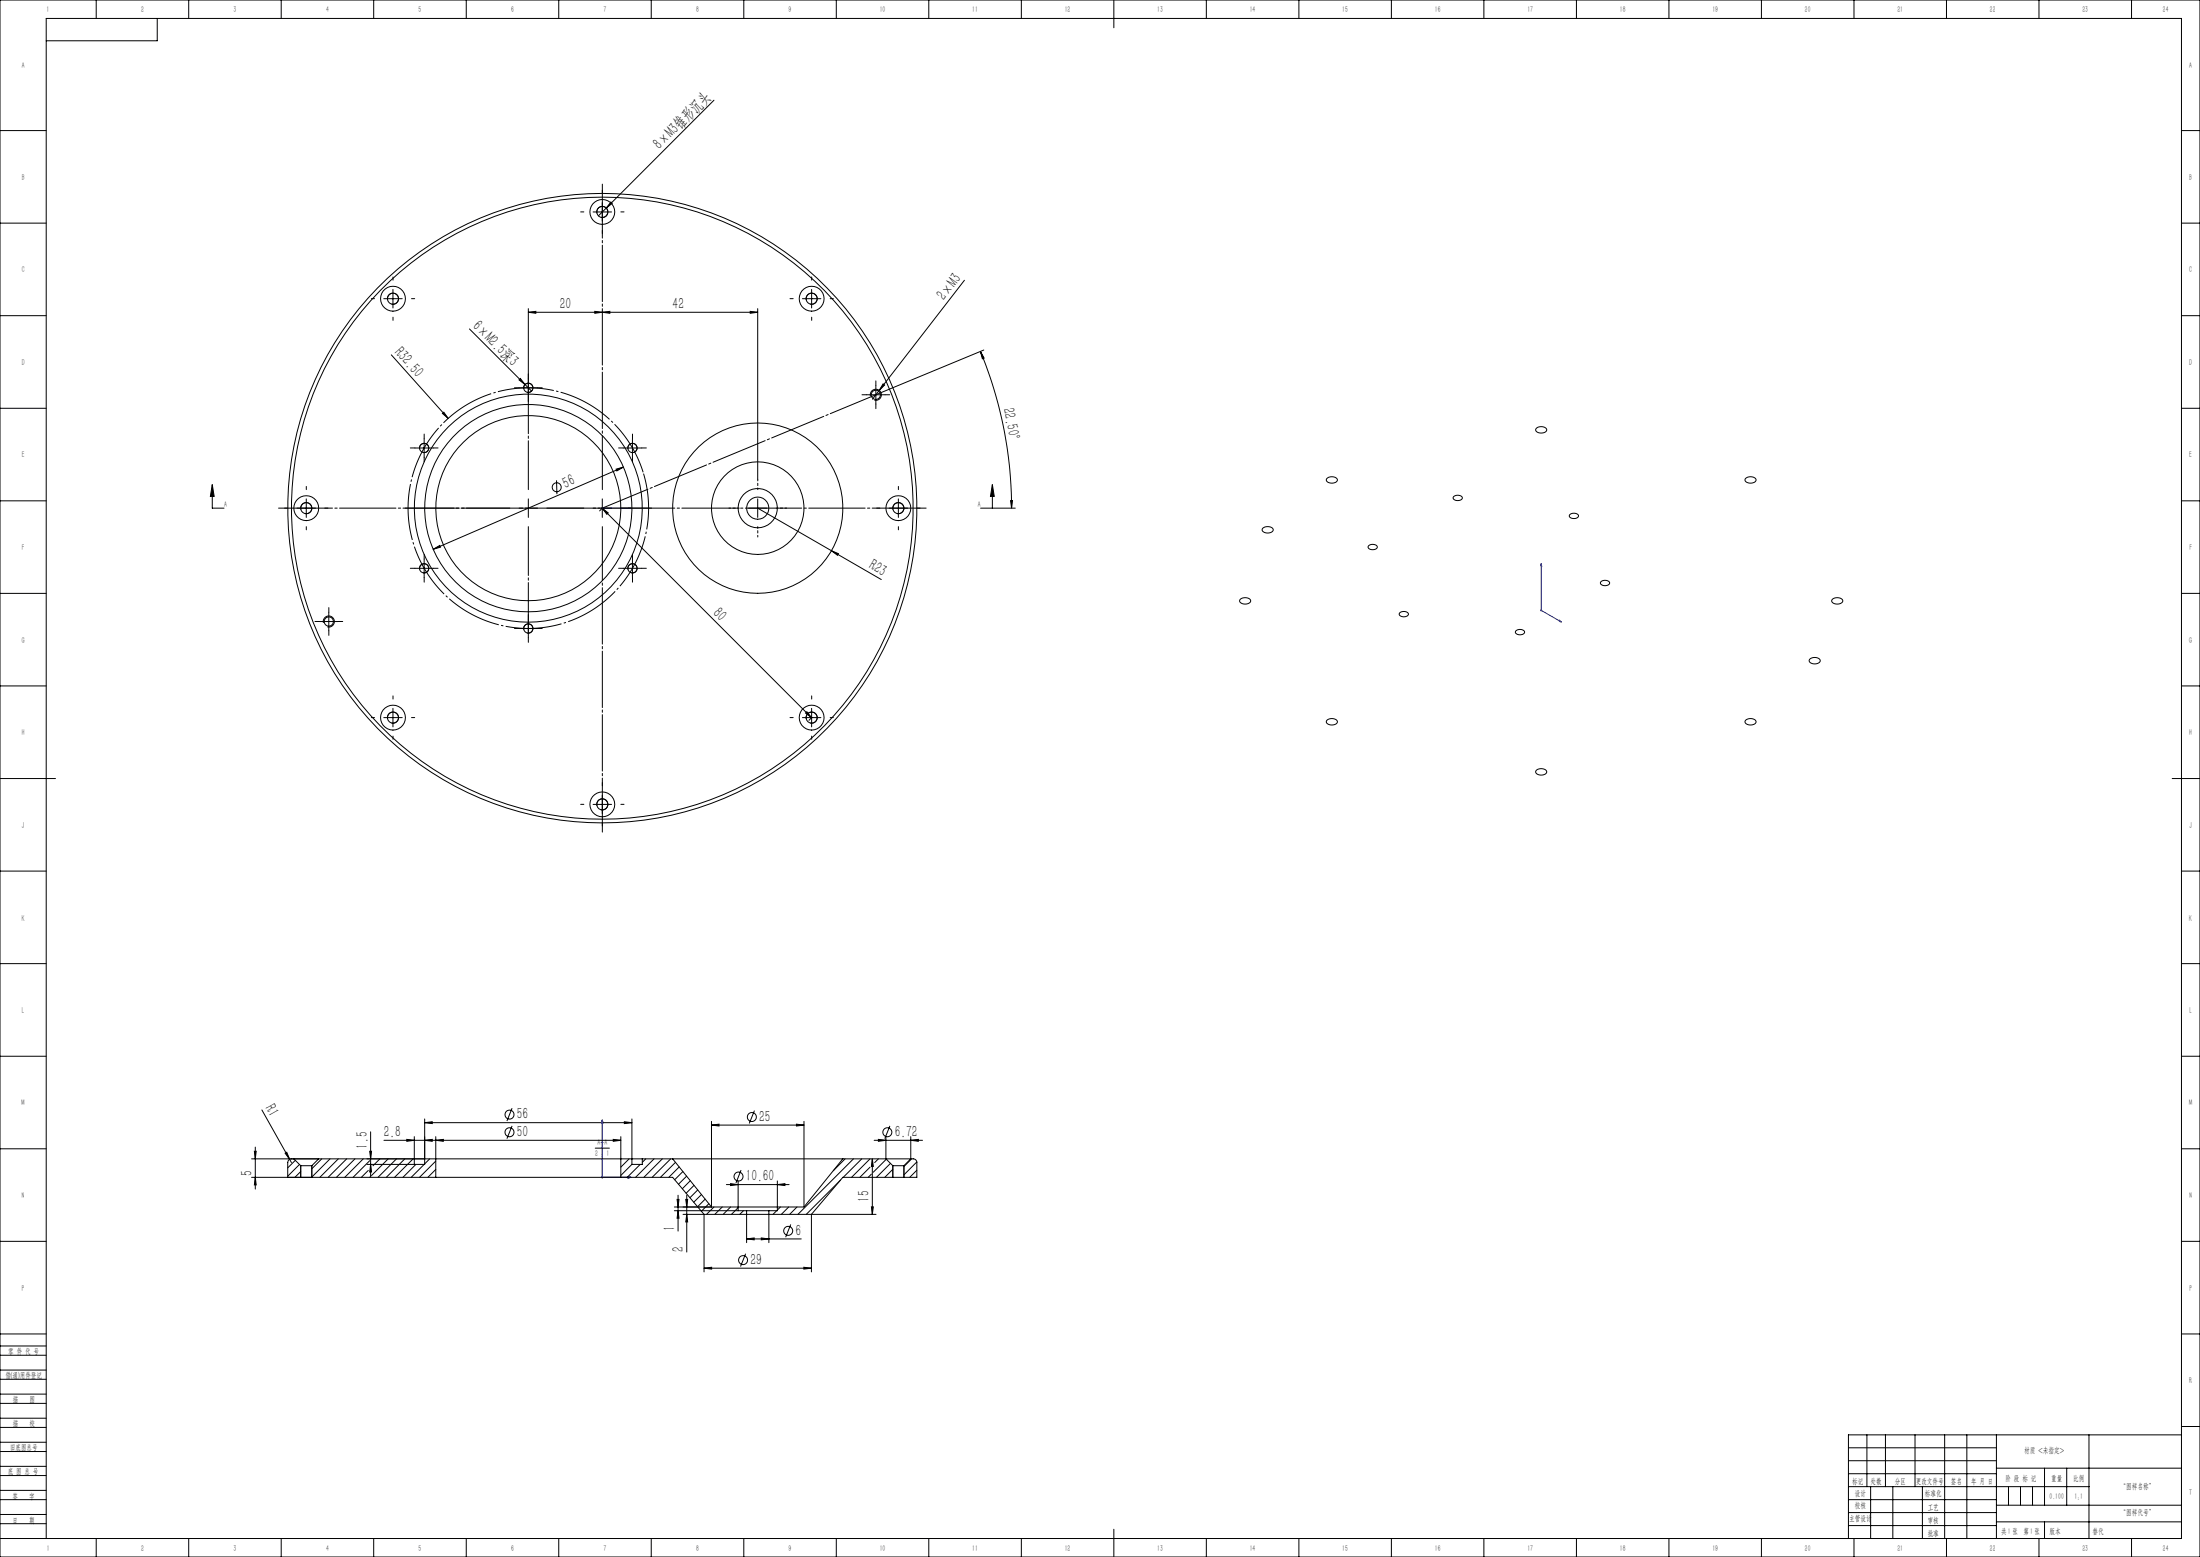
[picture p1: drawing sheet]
<svg xmlns="http://www.w3.org/2000/svg" width="1189mm" height="841mm" viewBox="0 0 1189 841" stroke-linecap="round" stroke-linejoin="round" font-family="sans-serif">
<g fill="none" stroke="#000" stroke-width=".54">
<path d="M0 0h1189v841h-1189zM52 0v10M85 10v12h-60M102 0v10M152 0v10M202 0v10M252 0v10M302 0v10M352 0v10M402 0v10M452 0v10M502 0v10"/>
<path d="M552 0v10M602 0v15M652 0v10M702 0v10M752 0v10M802 0v10M852 0v10M902 0v10M952 0v10M1002 0v10M1052 0v10M1102 0v10"/>
<path d="M1152 0v10M386 54l-58 58M0 71h25M1179 71h10M321 114h10M323 115a3 3 0 0 1 2-4 3 3 0 0 1 4 4 3 3 0 0 1-4 2M326 109v10M328 112l-5 5M330 109l1 1-3 2zM0 121h25M1179 121h10M212 156v10"/>
<path d="M439 156v10M521 151l-49 65M0 171h25M207 161h10M209 162a3 3 0 0 1 3-4 3 3 0 0 1 3 4 3 3 0 0 1-3 2M254 178l30 30M286 169l4-1v1zM286 169h124M286 167v47M321 168l5 1h-5zM326 169l4-1v1zM405 168l5 1h-5z"/>
<path d="M410 167v92M434 161h10M436 162a3 3 0 0 1 2-4 3 3 0 0 1 4 4 3 3 0 0 1-4 2M1179 171h10M211 192l31 34M530 190l2 3-1 1zM530 190a220 220 0 0 1 17 84M532 189l-59 24M280 205l1-1 3 4zM281 209h10M283 210a2.5 2.5 0 0 1 2-3 2.5 2.5 0 0 1 3 3 2.5 2.5 0 0 1-3 2M284 208l3 3"/>
<path d="M468 213h10M470 214a3 3 0 0 1 3-4 3 3 0 0 1 3 4 3 3 0 0 1-3 2M473 208v10M477 207l1 1-3 3zM0 221h25M229 237v10M239 223h1l2 3zM342 237v10M830 231l2-1 3 1a1.7 1.7 0 0 1 1 2 1.7 1.7 0 0 1-3 1h-2a1.4 1.4 0 0 1-1-1 1.4 1.4 0 0 1 0-2zM1179 221h10M224 242h10M227 243a2.5 2.5 0 0 1 2-4 2.5 2.5 0 0 1 3 3 2.5 2.5 0 0 1-3 2"/>
<path d="M301 259v8M333 253l4-1-4 2zM337 242h10M337 252l-103 45M339 243a2.5 2.5 0 0 1 3-3 2.5 2.5 0 0 1 2 2 2.5 2.5 0 0 1-3 2M717 258h2h3a1.6 1.6 0 0 1 1 2 1.6 1.6 0 0 1-3 1h-2a1.6 1.6 0 0 1-1-3zM944 258h1h3a1.6 1.6 0 0 1 1 2 1.6 1.6 0 0 1-2 1h-3a1.4 1.4 0 0 1-1-1 1.4 1.4 0 0 1 1-2zM0 271h25M115 262l1 6h-2zM115 262v12h6M161 274h10M163 275a3 3 0 0 1 2-4 3 3 0 0 1 4 4 3 3 0 0 1-4 2"/>
<path d="M166 269v10M281 274h10M286 269v10M321 274h10M325 275l4 2-1 1zM325 275l114 113M326 274l-2 2M326 269v10M405 274h10M410 269v10M410 274l66 39M481 274h10"/>
<path d="M483 275a3 3 0 0 1 2-4 3 3 0 0 1 4 4 3 3 0 0 1-4 2M486 269v10M530 274h19M536 262l1 6h-2zM536 262v12M546 270h1v4zM786 268h1h2a1.5 1.5 0 0 1 1 2 1.5 1.5 0 0 1-2 0h-2a1.1 1.1 0 0 1-1-1 1.1 1.1 0 0 1 1-1zM849 278l1-1h2a1.4 1.4 0 0 1 1 2 1.4 1.4 0 0 1-2 1h-2a1.1 1.1 0 0 1-1-1 1.1 1.1 0 0 1 1-1zM1179 271h10M234 297l4-2v1zM449 297l4 2v1zM683 285l2-1 2 1a1.7 1.7 0 0 1 1 2 1.7 1.7 0 0 1-3 1l-2-1a1.3 1.3 0 0 1-1 0 1.3 1.3 0 0 1 1-2z"/>
<path d="M740 295l2-1 2 1a1.8 1.8 0 0 1-1 2 1.8 1.8 0 0 1-2 0l-1-1zM224 307h10M227 308a2.5 2.5 0 0 1 2-4 2.5 2.5 0 0 1 3 3 2.5 2.5 0 0 1-3 2M229 302v10M337 307h10M339 308a2.5 2.5 0 0 1 3-4 2.5 2.5 0 0 1 2 3 2.5 2.5 0 0 1-3 2M342 302v10M865 314l2-1 2 1a1.4 1.4 0 0 1 1 2 1.4 1.4 0 0 1-2 0h-2a1.2 1.2 0 0 1-1-1 1.2 1.2 0 0 1 0-1zM0 321h25M173 336h10M175 336a3 3 0 0 1 2-3 3 3 0 0 1 4 3 3 3 0 0 1-4 3M178 331v10"/>
<path d="M281 339h10M286 334v10M670 324l3-1h2a1.7 1.7 0 0 1 1 3 1.7 1.7 0 0 1-3 0h-2a1.3 1.3 0 0 1-1-2zM757 331l1-1 2 1a1.4 1.4 0 0 1 1 2 1.4 1.4 0 0 1-2 0h-2a1.1 1.1 0 0 1-1-1 1.1 1.1 0 0 1 1-1zM990 324l3-1h2a1.7 1.7 0 0 1 1 3 1.7 1.7 0 0 1-3 0h-2a1.3 1.3 0 0 1-1-1 1.3 1.3 0 0 1 0-1zM1179 321h10M283 340a2.5 2.5 0 0 1 2-3 2.5 2.5 0 0 1 3 3 2.5 2.5 0 0 1-3 2M819 341l2-1h2a1.5 1.5 0 0 1 1 2 1.5 1.5 0 0 1-2 1h-2a1.1 1.1 0 0 1-1-1 1.1 1.1 0 0 1 0-1zM978 356l2-1h3a1.7 1.7 0 0 1 1 3 1.7 1.7 0 0 1-3 1l-2-1a1.3 1.3 0 0 1-1-2zM0 371h25M1179 371h10M207 388h10"/>
<path d="M209 388a3 3 0 0 1 3-3 3 3 0 0 1 3 3 3 3 0 0 1-3 3M212 383v10M434 388h10M435 385l1-1 3 4zM436 388a3 3 0 0 1 2-3 3 3 0 0 1 4 3 3 3 0 0 1-4 3M439 388l-2 1M439 383v10M717 389l2-1 3 1a1.6 1.6 0 0 1 1 2 1.6 1.6 0 0 1-3 1l-2-1a1.4 1.4 0 0 1-1-2zM943 389l3-1 2 1a1.6 1.6 0 0 1 1 2 1.6 1.6 0 0 1-2 1l-3-1a1.4 1.4 0 0 1-1-2zM831 416l2-1 2 1a1.7 1.7 0 0 1 1 2 1.7 1.7 0 0 1-3 1l-2-1a1.4 1.4 0 0 1-1-1 1.4 1.4 0 0 1 1-1zM0 421h30M321 434h10"/>
<path d="M323 435a3 3 0 0 1 2-4 3 3 0 0 1 4 4 3 3 0 0 1-4 2M326 429v10M1174 421h15M0 471h25M1179 471h10M0 521h25M1179 521h10M0 571h25M1179 571h10M142 600l16 28M277 599l-3 7M408 600l-3 7"/>
<path d="M138 620v22M200 611v24M208 616h128M220 615l4 1h-4zM224 614v12M230 616l4-1v1zM230 606h4v1zM230 604v22h-32M230 606h112M236 616l4-1v1zM236 614v12M277 608l-3 7"/>
<path d="M331 615l5 1h-5zM336 614v12M337 606h5l-5 1zM342 604v22M385 608l4-1v1zM385 606v46h-21M385 608h50M430 607l5 1h-5zM435 606v46M472 616h27M475 615l4 1h-4zM479 614v12"/>
<path d="M481 608l-3 7M492 616l4-1v1zM492 614v12M0 621h25M136 626h36M137 622h1v4zM138 636v4h-1zM154 623l1-1 2 4zM163 630v6M169 630v6h-33M198 629h26M200 622h1l-1 4z"/>
<path d="M200 629l1 4h-1zM322 620h7M393 640h33M395 639l4 1h-4zM399 638v14M401 632l-3 7M420 640l4-1v1zM420 638v14M471 626v30M471 626l1 4h-1zM483 630v6M489 630v6"/>
<path d="M1179 621h10M364 654h35M366 648h1l-1 4zM366 654l1 4h-1zM366 646v19M369 656h12v31M371 648h1l-1 4zM371 656l1 4h-1zM371 646v30M404 656v15M416 656v15M471 652h1l-1 4z"/>
<path d="M473 656h-34v31M0 671h25M403 677l-3 7M404 669h4v1zM404 669h29M411 669h5l-5 1zM427 661l-2 7M1179 671h10M381 685h4zM381 685h58M434 685h5h-5zM0 732h25"/>
<path d="M0 727h25M0 721h25M1179 721h10M0 745h25M0 740h25M0 758h25M0 753h25M0 771h25M0 766h25M0 779h25M1009 775v28M1019 775v28"/>
<path d="M1035 775v28M1051 775v56M1063 775v56M1079 775v56M1129 775v56M1179 771h10M1179 775h-180v56M0 784h25M0 797h25M0 792h25M999 782h80M999 789h80"/>
<path d="M999 796h80M1079 793h100M1105 793v20M1117 793v20M0 810h25M0 805h25M0 818h25M999 810h80M999 803h130M999 817h80M1011 803v28M1023 803v28"/>
<path d="M1039 803v28M1079 813h100M1085 803v10M1092 803v10M1098 803v10M0 823h25M0 831h1179v-821h-1154v821M52 831v10M102 831v10M152 831v10M202 831v10M252 831v10"/>
<path d="M302 831v10M352 831v10M402 831v10M452 831v10M502 831v10M552 831v10M602 826v15M652 831v10M702 831v10M752 831v10M802 831v10M852 831v10"/>
<path d="M902 831v10M952 831v10M999 824h80M1002 831v10M1052 831v10M1079 822h100M1102 831v10M1105 822v9M1152 831v10"/>
<circle cx="301" cy="263" r="2.4"/>
<circle cx="275" cy="612" r="2.4"/>
<circle cx="275" cy="602" r="2.4"/>
<circle cx="406" cy="603" r="2.4"/>
<circle cx="480" cy="612" r="2.4"/>
<circle cx="399" cy="635" r="2.4"/>
<circle cx="426" cy="665" r="2.4"/>
<circle cx="402" cy="681" r="2.4"/>
</g>
<path d="M348 255a65 65 0 0 0-109-26 65 65 0 0 0 30 108 65 65 0 0 0 80-78l-1-4" fill="none" stroke="#000" stroke-width=".54" stroke-dasharray="30.5 1.3 1.3 1.3" stroke-dashoffset="-.4" stroke-linecap="butt"/>
<path d="M325 274h1zM326 274h.1M326 274h15M341 274h-2h2M833 304v2zM833 304v26l11 6M843 335l1 1h-1zM326 605v2h-1zM326 605v31h15M339 636h2h-2z" fill="none" stroke="#00f" stroke-width=".54"/>
<path d="M325 274h1M325 274l1 1M326 274v1M326 274l-1 1M832 330h1M833 329v1M325 636h1M326 635v1M326 636h-1" fill="none" stroke="#808080" stroke-width=".54"/>
<path d="M326 274l147-61" fill="none" stroke="#000" stroke-width=".54" stroke-dasharray="30.5 1.3 1.3 1.3" stroke-dashoffset="3.8"/>
<path d="M316 274h-165M326 264v-165M336 274h165M326 284v165" fill="none" stroke="#000" stroke-width=".54" stroke-dasharray="30.5 1.3 1.3 1.3" stroke-dashoffset="1.3"/>
<g fill="none" stroke="#000" stroke-width=".54" stroke-dasharray="30.5 1.3 1.3 1.3">
<path d="M316 114h-2M326 104v-1M336 114h1M326 124v2M212 151v-1M439 151v-1M202 161h-1M212 171v2M222 161h2M429 161h-2M439 171v2M449 161h1"/>
<path d="M281 209h-3M286 204v-2M286 214v3M291 209h2M468 213h-2M473 208v-2M473 218v3M478 213h3M229 237v-3M342 237v-3M224 242h-2M229 247v2"/>
<path d="M234 242h3M337 242h-3M342 247v2M347 242h2M156 274h-2M166 264v-1M176 274h1M476 274h-2M486 264v-1M496 274h1M166 284v2M486 284v2"/>
<path d="M224 307h-2M229 302v-3M229 312v2M234 307h3M337 307h-3M342 302v-3M342 312v2M347 307h2M173 336h-3M178 331v-3M183 336h2M281 339h-3"/>
<path d="M286 334v-2M291 339h2M178 341v2M286 344v3M212 378v-2M439 378v-2M202 388h-1M212 398v1M222 388h2M429 388h-2M439 398v1M449 388h1"/>
<path d="M316 434h-2M326 424v-1M336 434h1M326 444v2"/>
</g>
<path d="M276 274h-57M286 264v-56M296 274h56M286 284v57" fill="none" stroke="#000" stroke-width=".54" stroke-dasharray="30.5 1.3 1.3 1.3" stroke-dashoffset="4.1"/>
<path d="M400 274h-6M410 264v-5M420 274h5M410 284v6" fill="none" stroke="#000" stroke-width=".54" stroke-dasharray="30.5 1.3 1.3 1.3" stroke-dashoffset="29.6"/>
<g fill="#000">
<path d="M239 223h1l2 3z"/>
<path d="M536 262l1 6h-2zM115 262l1 6h-2z"/>
<path d="M546 270h1v4zM530 190l2 3-1 1z"/>
</g>
<g fill="#00f">
<path d="M339 274h2zM325 274h1z"/>
<path d="M339 636h2h-2zM326 605v2h-1zM339 636h2h-2zM326 605v2h-1zM843 335l1 1h-1zM833 304v2z"/>
</g>
<g fill="#000">
<path d="M330 109l1 1-3 2zM280 205l1-1 3 4zM477 207l1 1-3 3zM449 297l4 2v1zM154 623l1-1 2 4z"/>
<path d="M405 168l5 1h-5zM326 169l4-1v1zM321 168l5 1h-5zM286 169l4-1v1zM337 606h5l-5 1zM230 606h4v1z"/>
<path d="M234 297l4-1v-1zM333 253v1l4-2z"/>
<path d="M435 385l1-1 3 4zM325 275l4 2-1 1z"/>
<path d="M385 608l4-1v1zM430 607l5 1h-5zM395 639l4 1h-4zM420 640l4-1v1zM404 669h4v1zM411 669h5l-5 1zM475 615l4 1h-4zM492 616l4-1v1zM236 616l4-1v1zM331 615l5 1h-5zM220 615l4 1h-4zM230 616l4-1v1z"/>
<path d="M137 622h1v4zM138 636v4h-1zM371 648h1l-1 4zM371 656l1 4h-1z"/>
<path d="M200 629l1 4h-1zM200 622h1l-1 4zM366 654l1 4h-1zM366 648h1l-1 4z"/>
<path d="M471 626l1 4h-1zM471 652h1l-1 4z"/>
<path d="M381 685h4zM434 685h5h-5z"/>
</g>
<g fill="none" stroke="#000" stroke-width=".54">
<path d="M159 626h-2l-1 1v9h7M159 626h13M159 626l4 4M160 627l-4 4M162 629l-6 6M163 630h6M163 636h6M163 630v6M163 633l-4 3M169 636h67M169 630v6M172 626h52"/>
<path d="M172 626l-3 4M174 626l-5 5M178 626l-9 10M183 626l-10 10M187 626l-10 10M192 626l-10 10M196 626l-10 10M199 632l-4 4M200 627l-9 9M200 635v1M205 626l-3 4M210 626l-9 9"/>
<path d="M214 626l-10 10M219 626l-10 10M223 626l-10 10M224 626h6M224 626v3h6v-3M225 629l-7 7M229 629l-7 7M230 626h6M232 626l-2 3M236 626h100M236 636h100M236 626v10"/>
<path d="M236 627l-9 9M236 632l-5 4M336 636h28l17 20h23M336 626h6M336 626v10M340 626l-4 4M342 626h5M342 626v3M342 629l-6 6M346 629l-7 7M347 626h17M347 626v3h-5"/>
<path d="M349 626l-2 2M353 626l-10 10M358 626l-10 10M362 626l-10 10M364 626h92M364 626l21 26h14M365 628l-8 8M367 630l-6 6M369 633l-4 4M371 635l-4 5M373 638l-4 4M454 637l-18 19"/>
<path d="M456 626l-21 26h-15M456 626h23M457 626l-7 6M461 626l-30 30M466 626l-10 10M470 626l-10 10M470 630l-5 6M471 634l-2 2M475 626l-2 2M479 626h13M479 626l4 4M479 626l-7 7"/>
<path d="M481 628l-7 8M483 630h6M483 636h6M483 636h-27l-17 20h-23M483 630v6M483 632l-5 4M489 630v6M492 626h2a1.9 1.9 0 0 1 2 2v8h-7M492 626l-3 4M493 626l-4 4M496 628l-7 7M496 632l-4 4"/>
<path d="M375 640l-4 5M377 643l-4 4M379 645l-4 4M381 648l-4 4M383 650l-4 4M386 652l-4 4M390 652l-4 4M395 652l-4 4M399 652h21M399 652v2h5M399 652l-4 4M402 654l-2 2"/>
<path d="M404 654h12M404 656h12M404 654v2M416 654v2M420 654l-2 2M420 652v2h-4M422 652l-2 2M426 652l-4 4M431 652l-4 4"/>
<circle cx="326" cy="114" r="7"/>
<circle cx="326" cy="114" r="3"/>
<circle cx="212" cy="161" r="7"/>
<circle cx="212" cy="161" r="3"/>
<circle cx="439" cy="161" r="7"/>
<circle cx="439" cy="161" r="3"/>
<circle cx="286" cy="209" r="2.5"/>
<circle cx="473" cy="213" r="2.5"/>
<circle cx="229" cy="242" r="2.5"/>
<circle cx="342" cy="242" r="2.5"/>
<circle cx="166" cy="274" r="3"/>
<circle cx="166" cy="274" r="7"/>
<circle cx="286" cy="274" r="56"/>
<circle cx="286" cy="274" r="62"/>
<circle cx="286" cy="274" r="50"/>
<circle cx="326" cy="274" r="168"/>
<circle cx="326" cy="274" r="170"/>
<circle cx="410" cy="274" r="46"/>
<circle cx="410" cy="274" r="25"/>
<circle cx="410" cy="274" r="6"/>
<circle cx="410" cy="274" r="11"/>
<circle cx="486" cy="274" r="3"/>
<circle cx="486" cy="274" r="7"/>
<circle cx="229" cy="307" r="2.5"/>
<circle cx="342" cy="307" r="2.5"/>
<circle cx="178" cy="336" r="2.5"/>
<circle cx="286" cy="339" r="2.5"/>
<circle cx="212" cy="388" r="7"/>
<circle cx="212" cy="388" r="3"/>
<circle cx="439" cy="388" r="7"/>
<circle cx="439" cy="388" r="3"/>
<circle cx="326" cy="434" r="7"/>
<circle cx="326" cy="434" r="3"/>
</g>
<g font-size="8.8">
<text x="356" y="81" transform="rotate(-45 356 81)">8×M3锥形沉头</text>
<text x="303" y="167">20</text>
<text x="364" y="167">42</text>
<text x="510" y="163" transform="rotate(-52 510 163)">2×M3</text>
<text x="255" y="176" transform="rotate(45 255 176)">6×M2.5深3</text>
<text x="213" y="190" transform="rotate(48 213 190)">R32.50</text>
<text x="542" y="221" transform="rotate(79 542 221)">22.50°</text>
<text x="306" y="264" transform="rotate(-23 306 264)">56</text>
<text x="469" y="307" transform="rotate(30 469 307)">R23</text>
<text x="385" y="331" transform="rotate(45 385 331)">80</text>
<text x="143" y="599" transform="rotate(61 143 599)">R1</text>
<text x="279" y="605">56</text>
<text x="410" y="606">25</text>
<text x="208" y="614">2.8</text>
<text x="279" y="614">50</text>
<text x="484" y="614">6.72</text>
<text x="199" y="621" transform="rotate(-90 199 621)">1.5</text>
<text x="136" y="635" transform="rotate(-90 136 635)">5</text>
<text x="403" y="638">10.60</text>
<text x="470" y="649" transform="rotate(-90 470 649)">15</text>
<text x="365" y="665" transform="rotate(-90 365 665)">1</text>
<text x="430" y="667">6</text>
<text x="369" y="676" transform="rotate(-90 369 676)">2</text>
<text x="406" y="683">29</text>
</g>
<g font-size="4.4">
<text x="25" y="7">1</text>
<text x="76" y="7">2</text>
<text x="126" y="7">3</text>
<text x="176" y="7">4</text>
<text x="226" y="7">5</text>
<text x="276" y="7">6</text>
<text x="326" y="7">7</text>
<text x="376" y="7">8</text>
<text x="426" y="7">9</text>
<text x="475" y="7">10</text>
<text x="525" y="7">11</text>
<text x="575" y="7">12</text>
<text x="625" y="7">13</text>
<text x="675" y="7">14</text>
<text x="725" y="7">15</text>
<text x="775" y="7">16</text>
<text x="825" y="7">17</text>
<text x="875" y="7">18</text>
<text x="925" y="7">19</text>
<text x="975" y="7">20</text>
<text x="1025" y="7">21</text>
<text x="1075" y="7">22</text>
<text x="1125" y="7">23</text>
<text x="1169" y="7">24</text>
<text x="12" y="37">A</text>
<text x="1183" y="37">A</text>
<text x="12" y="97">B</text>
<text x="1183" y="97">B</text>
<text x="12" y="147">C</text>
<text x="1183" y="147">C</text>
<text x="12" y="197">D</text>
<text x="1183" y="197">D</text>
<text x="12" y="247">E</text>
<text x="1183" y="247">E</text>
<text x="121" y="274">A</text>
<text x="528" y="274">A</text>
<text x="12" y="297">F</text>
<text x="1183" y="297">F</text>
<text x="12" y="347">G</text>
<text x="1183" y="347">G</text>
<text x="12" y="397">H</text>
<text x="1183" y="397">H</text>
<text x="12" y="447">J</text>
<text x="1183" y="447">J</text>
<text x="12" y="497">K</text>
<text x="1183" y="497">K</text>
<text x="12" y="547">L</text>
<text x="1183" y="547">L</text>
<text x="12" y="597">M</text>
<text x="1183" y="597">M</text>
<text x="323" y="618">A-A</text>
<text x="322" y="625">2 : 1</text>
<text x="12" y="647">N</text>
<text x="1183" y="647">N</text>
<text x="12" y="697">P</text>
<text x="1183" y="697">P</text>
<text x="4" y="731">零 件 代 号</text>
<text x="3" y="744">借(通)用件登记</text>
<text x="1183" y="747">R</text>
<text x="7" y="757">描</text>
<text x="16" y="757">图</text>
<text x="7" y="771">描</text>
<text x="16" y="771">校</text>
<text x="5" y="783">旧底图总号</text>
<text x="1094" y="785">材质 &lt;未指定&gt;</text>
<text x="4" y="796">底 图 总 号</text>
<text x="1001" y="801">标记</text>
<text x="1011" y="801">处数</text>
<text x="1024" y="801">分区</text>
<text x="1035" y="801">更改文件号</text>
<text x="1054" y="801">签名</text>
<text x="1065" y="801">年 月 日</text>
<text x="1084" y="800">阶 段 标 记</text>
<text x="1109" y="800">重量</text>
<text x="1120" y="800">比例</text>
<text x="7" y="809">签</text>
<text x="16" y="809">字</text>
<text x="1002" y="808">设计</text>
<text x="1040" y="808">标准化</text>
<text x="1108" y="809">0.100</text>
<text x="1146" y="804">“图样名称”</text>
<text x="1183" y="807">T</text>
<text x="1002" y="815">校核</text>
<text x="1042" y="815">工艺</text>
<text x="999" y="822">主管设计</text>
<text x="1146" y="818">“图样代号”</text>
<text x="7" y="822">日</text>
<text x="16" y="822">期</text>
<text x="1042" y="822">审核</text>
<text x="1042" y="829">批准</text>
<text x="1082" y="828">共 张 第 张</text>
<text x="1085" y="828">1</text>
<text x="1097" y="828">1</text>
<text x="1108" y="828">版本</text>
<text x="25" y="838">1</text>
<text x="76" y="838">2</text>
<text x="126" y="838">3</text>
<text x="176" y="838">4</text>
<text x="226" y="838">5</text>
<text x="276" y="838">6</text>
<text x="326" y="838">7</text>
<text x="376" y="838">8</text>
<text x="426" y="838">9</text>
<text x="475" y="838">10</text>
<text x="525" y="838">11</text>
<text x="575" y="838">12</text>
<text x="625" y="838">13</text>
<text x="675" y="838">14</text>
<text x="725" y="838">15</text>
<text x="775" y="838">16</text>
<text x="825" y="838">17</text>
<text x="875" y="838">18</text>
<text x="925" y="838">19</text>
<text x="975" y="838">20</text>
<text x="1025" y="838">21</text>
<text x="1075" y="838">22</text>
<text x="1125" y="838">23</text>
<text x="1169" y="838">24</text>
</g>
<g font-size="4.4" fill="#0a0605">
<text x="1121" y="809">1:1</text>
<text x="1131" y="828">替代</text>
</g>
</svg>
